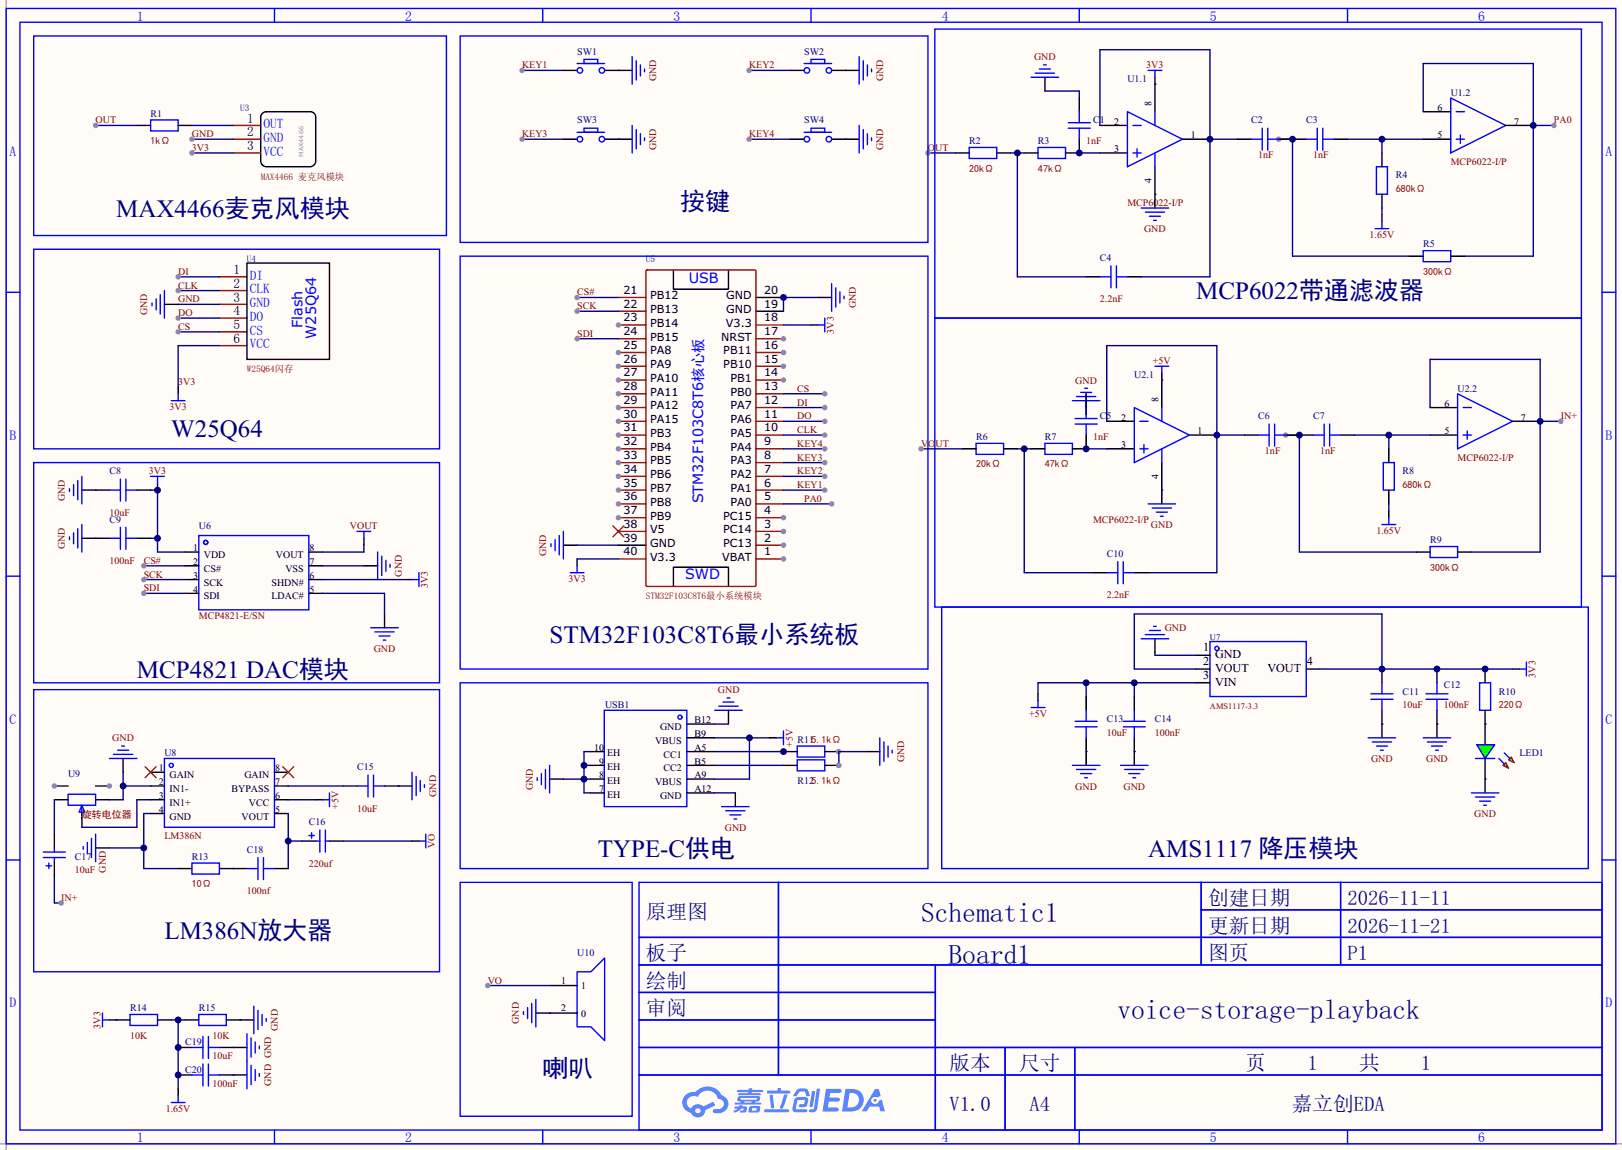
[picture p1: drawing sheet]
<svg xmlns="http://www.w3.org/2000/svg" width="299mm" height="212mm" viewBox="0 0 299 212" stroke-linecap="round" stroke-linejoin="round" font-family="sans-serif">
<path d="M0 0h299.5v212.3h-299.5z" fill="#fffcf7"/>
<path d="M1.1 0v212.3M0 211.1h299.5" fill="none" stroke="#999" stroke-width=".25"/>
<g fill="none" stroke="#00f" stroke-width=".25">
<path d="M1.1 1.6h297.2v209.5h-297.2zM3.7 4.1h292.1v204.5h-292.1zM50.7 1.6v2.5M100.2 1.6v2.5M149.7 1.6v2.5M199.3 1.6v2.5M248.8 1.6v2.5M1.1 54h2.6M295.8 54h2.5M1.1 106.3h2.6M295.8 106.3h2.5M1.1 158.7h2.6"/>
<path d="M295.8 158.7h2.5M118 162.9h177.8v45.7h-177.8zM118 173h177.8M118 178.1h177.8M143.7 162.9v35.5M172.7 178.1v30.5M221.8 162.9v15.2M221.8 167.9h74M247.5 162.9v15.2M118 183.2h54.7M118 193.3h177.8M118 188.3h54.7"/>
<path d="M118 198.4h177.8M185.6 193.3v15.3M198.4 193.3v15.3M50.7 208.6v2.5M100.2 208.6v2.5M149.7 208.6v2.5M199.3 208.6v2.5M248.8 208.6v2.5"/>
</g>
<g fill="#5487ff">
<path d="M152.5 201h1.6a1.34 1.34 0 0 1 1.2 .2 .37 .37 0 0 1-.3 .5h-1.7l-.2 .9h1.6a.37 .37 0 0 1 .4 .4 .37 .37 0 0 1-.4 .3h-1.7l-.2 1.1h.8a1.26 1.26 0 0 1 1.2 .2 .36 .36 0 0 1-.3 .5h-2.6z"/>
<path d="M161.5 201h.8l.3 1.3-.6 .3a.72 .72 0 0 0-1.1 .2 .72 .72 0 0 0 .3 1 .72 .72 0 0 0 1-.4l.1-.2 .5-.3 .6 2.2h-.8l-.3-.9h-1.8l-.5 .9h-.9z"/>
<path d="M149.9 201.4h.6l-.4 2.7a.31 .31 0 0 1-.3 .3 .31 .31 0 0 1-.3-.3z"/>
<path d="M150.8 200.9h.6l-.5 3.7a.97 .97 0 0 1-1.5 .5l.1-.3 .6-.1 .2-.1z"/>
<path d="M147.1 201.2l.5-.3 1.3 .1 .3 .4 .3 .8-.1 .1h-.5l-.3-.8h-.8h-.2l-.6 .8h-.5v-.2z"/>
<path d="M146.8 202.8l.4-.3h1.5a.69 .69 0 0 1 .5 .4 .69 .69 0 0 1-.1 .8 .74 .74 0 0 1-.8 .7h-.6a.27 .27 0 0 1-.2-.4 .27 .27 0 0 1 .3-.2h.6l.2-.8-1.4 .1-.3 1.6 1.9 .1a.28 .28 0 0 1 .2 .3 .28 .28 0 0 1-.3 .2h-1.9l-.4-.3-.1-.4z"/>
<path d="M141.1 204.7h4.3a.28 .28 0 0 1 .3 .3 .28 .28 0 0 1-.3 .3h-4.2l-.1-.1z"/>
<path d="M144.8 202h.6l-.8 2.5a.3 .3 0 0 1-.4 .1 .3 .3 0 0 1-.2-.2z"/>
<path d="M142.1 202.1h.6l.2 2.2-.2 .3-.4-.2z"/>
<path d="M141.7 201.3h1.8l.2-.5h.5l-.1 .5h1.5a.27 .27 0 0 1 .3 .3 .27 .27 0 0 1-.3 .2h-3.8l-.2-.1z"/>
<path d="M135.7 204.2h.8v-.2h.6l-.1 .2h.8a.7 .7 0 0 1-.5 1.2h-.6v-.4l.6-.1v-.2l-.4-.1-.5 .5-.8 .3-.2-.4 .8-.4h-.6z"/>
<path d="M136.1 201.2h2.1l.1-.3h.6l-.1 .3h1.9l.2 .2-.2 .2h-1.9l-.1 .2h1.6l.2 .2-.2 .1h-3.9l-.1-.3h1.8v-.2h-1.9l-.1-.2z"/>
<path d="M156.1 201l-.6 4.1h1.4a2.14 2.14 0 0 0 2.6-2.1 2.14 2.14 0 0 0-2.7-2zM156.8 201.7a1.37 1.37 0 0 1 1.8 1.2 1.37 1.37 0 0 1-1.5 1.5h-.7z"/>
<path d="M136.3 202.5a.47 .47 0 0 0-.2 .6 .47 .47 0 0 0 .6 .2l.1 .2h-1.1l-.1 .3 4.7 .1 .2-.2-.1-.2h-1l.1-.2a.6 .6 0 0 0 .7-.2 .6 .6 0 0 0 0-.8h-3.5zM136.8 202.7l2.8-.1 .1 .1-.1 .3h-2.8zM137.4 203.3h1.4l-.1 .2h-1.2z"/>
<path d="M138.4 204.3a.9 .9 0 0 0-.1 1 2.48 2.48 0 0 0 1.9-.1 .84 .84 0 0 0 0-1l-1.4-.1zM138.9 204.6l.7-.1 .1 .3-.2 .2h-.7z"/>
<path d="M126.6 202.1a1.91 1.91 0 0 0-.5 2 1.91 1.91 0 0 0 1.5 1.3 1.35 1.35 0 0 0 1.5 .8 1.35 1.35 0 0 0 1.1-1.3l1.9-.9-.4-.6-1.8 .8a1.41 1.41 0 0 0-2.3 .4 1.25 1.25 0 0 1-.6-1.8 1.25 1.25 0 0 1 1.8-.3 1.97 1.97 0 0 1 2-1.2 1.97 1.97 0 0 1 1.8 1.5 .96 .96 0 0 1 1 .9 .96 .96 0 0 1-.9 1h-.6a.39 .39 0 0 0-.5 .3 .39 .39 0 0 0 .4 .5 1.87 1.87 0 0 0 1.9-.6 1.87 1.87 0 0 0 .4-2l-.7-.6-.4-.2a2.86 2.86 0 0 0-4.8-.6h-.3a2.27 2.27 0 0 0-1.5 .6zM128.4 205a.5 .5 0 0 1 1 0 .5 .5 0 0 1-1 0z"/>
<circle cx="161.6" cy="203.1" r=".27"/>
</g>
<path d="M48.5 20.9l.6-.3h8.2a1.02 1.02 0 0 1 1 1v8.2a1.09 1.09 0 0 1-1 1h-8.2a1.09 1.09 0 0 1-1-1v-8.2z" fill="none" stroke="#000" stroke-width=".25"/>
<path d="M43.1 23.2h5M43.1 25.7h5M43.1 28.2h5" fill="none" stroke="#870000" stroke-width=".25"/>
<path d="M35.4 28.2h7.7" fill="none" stroke="#000080" stroke-width=".25"/>
<circle cx="35.4" cy="28.2" r=".51" fill="#999"/>
<path d="M35.4 25.7h7.7" fill="none" stroke="#000080" stroke-width=".25"/>
<circle cx="35.4" cy="25.7" r=".51" fill="#999"/>
<path d="M35.4 23.2h7.7" fill="none" stroke="#000080" stroke-width=".25"/>
<path d="M124.3 49.8v3.6h10.2v-3.6M139.6 54.9h5.1M139.6 57.4h5.1M114.2 100.6h5.1M124.3 108.2v-3.5h10.2v3.5" fill="none" stroke="#000" stroke-width=".25"/>
<path d="M139.6 60h5.1M113.2 97.1l2 2M114.2 98.1h5.1M115.2 97.1l-2 2M114.2 103.2h5.1" fill="none" stroke="#f00" stroke-width=".25"/>
<path d="M139.6 103.2h5.1" fill="none" stroke="#870000" stroke-width=".25"/>
<circle cx="144.7" cy="103.2" r=".51" fill="#999"/>
<path d="M139.6 95.5h5.1" fill="none" stroke="#870000" stroke-width=".25"/>
<circle cx="144.7" cy="95.5" r=".51" fill="#999"/>
<path d="M139.6 98.1h5.1" fill="none" stroke="#870000" stroke-width=".25"/>
<circle cx="144.7" cy="98.1" r=".51" fill="#999"/>
<path d="M139.6 100.6h5.1" fill="none" stroke="#870000" stroke-width=".25"/>
<circle cx="144.7" cy="100.6" r=".51" fill="#999"/>
<path d="M114.2 95.5h5.1" fill="none" stroke="#870000" stroke-width=".25"/>
<circle cx="114.2" cy="95.5" r=".51" fill="#999"/>
<path d="M114.2 93h5.1" fill="none" stroke="#870000" stroke-width=".25"/>
<circle cx="114.2" cy="93" r=".51" fill="#999"/>
<path d="M114.2 90.5h5.1" fill="none" stroke="#870000" stroke-width=".25"/>
<circle cx="114.2" cy="90.5" r=".51" fill="#999"/>
<path d="M114.2 87.9h5.1" fill="none" stroke="#870000" stroke-width=".25"/>
<circle cx="114.2" cy="87.9" r=".51" fill="#999"/>
<path d="M114.2 85.4h5.1" fill="none" stroke="#870000" stroke-width=".25"/>
<circle cx="114.2" cy="85.4" r=".51" fill="#999"/>
<path d="M114.2 82.8h5.1" fill="none" stroke="#870000" stroke-width=".25"/>
<circle cx="114.2" cy="82.8" r=".51" fill="#999"/>
<path d="M114.2 80.3h5.1" fill="none" stroke="#870000" stroke-width=".25"/>
<circle cx="114.2" cy="80.3" r=".51" fill="#999"/>
<path d="M114.2 60h5.1M114.2 62.5h5.1" fill="none" stroke="#870000" stroke-width=".25"/>
<circle cx="114.2" cy="60" r=".51" fill="#999"/>
<path d="M114.2 57.4h5.1M114.2 54.9h5.1M139.6 65.1h5.1" fill="none" stroke="#870000" stroke-width=".25"/>
<circle cx="144.7" cy="65.1" r=".51" fill="#999"/>
<path d="M139.6 67.6h5.1" fill="none" stroke="#870000" stroke-width=".25"/>
<circle cx="144.7" cy="67.6" r=".51" fill="#999"/>
<path d="M139.6 70.1h5.1" fill="none" stroke="#870000" stroke-width=".25"/>
<circle cx="144.7" cy="70.1" r=".51" fill="#999"/>
<path d="M114.2 67.6h5.1M139.6 72.7h5.1" fill="none" stroke="#870000" stroke-width=".25"/>
<circle cx="114.2" cy="67.6" r=".51" fill="#999"/>
<path d="M114.2 65.1h5.1" fill="none" stroke="#870000" stroke-width=".25"/>
<circle cx="114.2" cy="65.1" r=".51" fill="#999"/>
<path d="M114.2 77.8h5.1M139.6 75.2h5.1M139.6 77.8h5.1M139.6 80.3h5.1M139.6 82.8h5.1M139.6 85.4h5.1M139.6 87.9h5.1" fill="none" stroke="#870000" stroke-width=".25"/>
<circle cx="114.2" cy="77.8" r=".51" fill="#999"/>
<path d="M114.2 75.2h5.1" fill="none" stroke="#870000" stroke-width=".25"/>
<circle cx="114.2" cy="75.2" r=".51" fill="#999"/>
<path d="M114.2 72.7h5.1" fill="none" stroke="#870000" stroke-width=".25"/>
<circle cx="114.2" cy="72.7" r=".51" fill="#999"/>
<path d="M114.2 70.1h5.1" fill="none" stroke="#870000" stroke-width=".25"/>
<circle cx="114.2" cy="70.1" r=".51" fill="#999"/>
<path d="M139.6 62.5h5.1M139.6 90.5h5.1M139.6 93h5.1" fill="none" stroke="#870000" stroke-width=".25"/>
<circle cx="144.7" cy="62.5" r=".51" fill="#999"/>
<path d="M40.5 51.1h5.1M40.5 53.6h5.1M40.5 56.2h5.1M40.5 58.7h5.1M119.3 49.9l20-.1 .3 .3v57.9l-.3 .2h-19.8l-.2-.2zM40.5 61.3h5.1M40.5 63.8h5.1" fill="none" stroke="#870000" stroke-width=".25"/>
<path d="M45.6 48.6h15.2v17.7h-15.2z" fill="none" stroke="#000" stroke-width=".25"/>
<path d="M32.9 51.1h7.6" fill="none" stroke="#000080" stroke-width=".25"/>
<circle cx="32.9" cy="51.1" r=".51" fill="#999"/>
<path d="M32.9 53.6h7.6" fill="none" stroke="#000080" stroke-width=".25"/>
<circle cx="32.9" cy="53.6" r=".51" fill="#999"/>
<path d="M32.9 56.2h7.6M32.9 58.7h7.6" fill="none" stroke="#000080" stroke-width=".25"/>
<circle cx="32.9" cy="58.7" r=".51" fill="#999"/>
<path d="M32.9 61.3h7.6" fill="none" stroke="#000080" stroke-width=".25"/>
<circle cx="32.9" cy="61.3" r=".51" fill="#999"/>
<path d="M40.5 63.8h-7.6v7.6M200.5 126v2.6M209.4 126v2.6M213.2 120.4v.5h7.7M220.9 126h-29.3v2.1" fill="none" stroke="#000080" stroke-width=".25"/>
<g fill="none" stroke="#00f" stroke-width=".25">
<path d="M36.7 98.8h20.3v13.8h-20.3zM223.4 118.4h17.8v10.2h-17.8zM30.4 140h20.3v12.7h-20.3z"/>
<circle cx="38" cy="100.1" r=".38"/>
<circle cx="224.7" cy="119.7" r=".38"/>
<circle cx="31.6" cy="141.3" r=".38"/>
</g>
<g fill="none" stroke="#000" stroke-width=".25">
<path d="M34.2 101.9h2.5M34.2 104.4h2.5M34.2 107h2.5M34.2 109.5h2.5M57 101.9h2.6M57 104.4h2.6M57 107h2.6M57 109.5h2.6M220.9 120.9h2.5M220.9 123.5h2.5M220.9 126h2.5M241.2 123.5h2.5"/>
<path d="M27.8 142.5h2.6M27.8 145.1h2.6M27.8 147.6h2.6M27.8 150.2h2.6M50.7 142.5h2.5M50.7 145.1h2.5M50.7 147.6h2.5M50.7 150.2h2.5"/>
</g>
<path d="M26.8 141.5l2 2M28.8 141.5l-2 2M52.2 141.5l2 2M54.2 141.5l-2 2" fill="none" stroke="#f00" stroke-width=".25"/>
<g fill="#000080">
<circle cx="200.5" cy="126" r=".63"/>
<circle cx="209.4" cy="126" r=".63"/>
</g>
<path d="M220.9 123.5h-11.5v-10.2h45.7v10.2M243.7 123.5h35.6" fill="none" stroke="#000080" stroke-width=".25"/>
<path d="M274.2 133.6v3.9M274.2 140v3.8" fill="none" stroke="#000" stroke-width=".25"/>
<path d="M272.4 140h3.6" fill="none" stroke="#00f" stroke-width=".25"/>
<path d="M272.7 137.5h3.3l-1.8 2.5z" fill="#0f0" stroke="#00f" stroke-width=".25"/>
<g fill="#0f0" stroke="#a10000" stroke-width=".25">
<path d="M279 139.7l.5 1.1-1-.6z"/>
<path d="M277.5 141.3l.5-.5 .5 1z"/>
</g>
<g fill="none" stroke="#00f" stroke-width=".25">
<path d="M12.8 90.2v.5M12.8 99.1v.5M13.6 89.4v2.1M13.6 98.3v2.1M14.4 88.7v3.5M14.4 97.6v3.5M15.1 87.9v5.1M15.1 96.8v5.1M210.7 117.9h5.1M211.5 117.1h3.5M212.2 116.4h2M213 115.6h.5"/>
<path d="M111.6 131.1h15.2v17.8h-15.2zM132 131.1h5M132.7 130.3h3.6M133.5 129.6h2M134.2 128.8h.5M190.4 130.6h2.5M191.6 129.3v1.3M252.6 136.2h5.1M253.4 136.9h3.5M254.1 137.7h2.1M254.9 138.5h.5M262.8 136.2h5"/>
<path d="M263.5 136.9h3.6M264.3 137.7h2M265 138.5h.6M276.7 140l1 1M277.7 139l1.1 1M76.1 142.5v5.1M76.8 143.3v3.6M77.6 144.1v2M78.4 144.8v.5M133.2 148.9h5.1M134 149.6h3.5M134.7 150.4h2.1"/>
<path d="M135.5 151.2h.5M198 141.3h5.1M198.8 142h3.5M199.5 142.8h2M200.3 143.5h.5M206.9 141.3h5.1M207.6 142h3.6M208.4 142.8h2M209.2 143.5h.5M271.7 146.3h5M272.4 147.1h3.6M273.2 147.9h2"/>
<path d="M273.9 148.6h.5M45.6 190.8v10.2M46.4 191.6v3.5M46.4 196.6v3.6M47.1 192.3v2M47.1 197.4v2M47.9 193.1v.5M47.9 198.2v.5"/>
<circle cx="125.5" cy="132.4" r=".38"/>
</g>
<g fill="none" stroke="#000" stroke-width=".25">
<path d="M15.1 90.5h2.6M15.1 99.4h2.6M213.2 117.9v2.5M109 138.7h2.6M126.8 133.6h5.1M126.8 136.2h5.1M126.8 138.7h5.1M134.5 131.1v2.5M191.6 128.1v1.2M200.5 138.7v2.6M209.4 138.7v2.6M255.1 133.6v2.6"/>
<path d="M265.3 133.6v2.6M73.5 145.1h2.6M109 141.3h2.6M109 143.8h2.6M109 146.3h2.6M126.8 141.3h5.1M126.8 143.8h5.1M126.8 146.3h5.1M135.8 146.3v2.6M274.2 143.8v2.5M43.1 193.3h2.5M43.1 198.4h2.5"/>
</g>
<path d="M131.9 136.2h10.2M138.4 136.2v7.6h-6.5M274.2 143.8h.1" fill="none" stroke="#000080" stroke-width=".25"/>
<circle cx="138.4" cy="136.2" r=".63" fill="#000080"/>
<path d="M142.1 136.2h1.3" fill="none" stroke="#000" stroke-width=".25"/>
<path d="M143.4 136.2h1.3M144.7 134.9v2.6" fill="none" stroke="#00f" stroke-width=".25"/>
<path d="M131.9 138.7h12.8" fill="none" stroke="#000080" stroke-width=".25"/>
<circle cx="144.7" cy="138.7" r=".51" fill="#999"/>
<path d="M273.2 126h2v5.1h-2z" fill="none" stroke="#00f" stroke-width=".25"/>
<path d="M274.2 123.5v2.5" fill="none" stroke="#000" stroke-width=".25"/>
<circle cx="274.2" cy="123.5" r=".63" fill="#000080"/>
<path d="M152.3 138.7h2.5M274.2 131.1v2.5" fill="none" stroke="#000" stroke-width=".25"/>
<path d="M274.2 133.6h.1" fill="none" stroke="#000080" stroke-width=".25"/>
<path d="M147.2 137.7h5.1v2h-5.1z" fill="none" stroke="#00f" stroke-width=".25"/>
<circle cx="154.8" cy="138.7" r=".51" fill="#999"/>
<path d="M144.7 138.7h2.5" fill="none" stroke="#000" stroke-width=".25"/>
<circle cx="144.7" cy="138.7" r=".63" fill="#000080"/>
<path d="M147.2 140.2h5.1v2.1h-5.1z" fill="none" stroke="#00f" stroke-width=".25"/>
<path d="M152.3 141.3h2.5" fill="none" stroke="#000" stroke-width=".25"/>
<circle cx="154.8" cy="141.3" r=".51" fill="#999"/>
<path d="M144.7 141.3h2.5" fill="none" stroke="#000" stroke-width=".25"/>
<path d="M159.9 138.7h-5v2.6M131.9 141.3h12.8" fill="none" stroke="#000080" stroke-width=".25"/>
<circle cx="154.9" cy="141.3" r=".51" fill="#999"/>
<path d="M159.9 138.7h2.5" fill="none" stroke="#000" stroke-width=".25"/>
<path d="M162.4 136.2v5.1M163.2 136.9v3.6M164 137.7v2M164.7 138.5v.5" fill="none" stroke="#00f" stroke-width=".25"/>
<path d="M109 138.7h-1.2v7.6h1.2M104 143.8h5M107.8 141.3h1.2" fill="none" stroke="#000080" stroke-width=".25"/>
<g fill="#000080">
<circle cx="107.8" cy="141.3" r=".63"/>
<circle cx="107.8" cy="143.8" r=".63"/>
</g>
<path d="M149.7 60h1.3M151 54.9h2.5M279.3 123.5h1.2M101.5 143.8h2.5" fill="none" stroke="#000" stroke-width=".25"/>
<path d="M151 60h1.3M152.3 58.7v2.6M153.5 52.4v5M154.3 53.1v3.6M155.1 53.9v2M155.8 54.6v.6M280.5 123.5h1.3M281.8 122.2v2.6M99.2 143.5v.6M99.9 142.8v2M100.7 142v3.6M101.5 141.3v5" fill="none" stroke="#00f" stroke-width=".25"/>
<path d="M144.7 60h5M151 54.9h-6.3v2.5" fill="none" stroke="#000080" stroke-width=".25"/>
<circle cx="144.7" cy="54.9" r=".63" fill="#000080"/>
<path d="M104 100.6h2.6M106.6 103.2v1.2" fill="none" stroke="#000" stroke-width=".25"/>
<path d="M102.5 99.6v2M103.3 98.8v3.6M104 98.1v5.1M101.7 100.4v.5M105.3 105.7h2.5M106.6 104.4v1.3" fill="none" stroke="#00f" stroke-width=".25"/>
<path d="M144.7 93h8.8M106.6 103.2h7.6M106.6 100.6h7.6" fill="none" stroke="#000080" stroke-width=".25"/>
<circle cx="153.5" cy="93" r=".51" fill="#999"/>
<path d="M32.9 71.4v1.3" fill="none" stroke="#000" stroke-width=".25"/>
<path d="M31.6 74h2.6M32.9 72.7v1.3" fill="none" stroke="#00f" stroke-width=".25"/>
<path d="M144.7 80.3h7.6" fill="none" stroke="#000080" stroke-width=".25"/>
<circle cx="152.3" cy="80.3" r=".51" fill="#999"/>
<path d="M144.7 77.8h7.6" fill="none" stroke="#000080" stroke-width=".25"/>
<circle cx="152.3" cy="77.8" r=".51" fill="#999"/>
<path d="M104 13h2.6M111.6 13h2.6M145.9 13h2.6M153.5 13h2.6M104 25.7h2.6M111.6 25.7h2.6M145.9 25.7h2.6M153.5 25.7h2.6" fill="none" stroke="#000" stroke-width=".25"/>
<g fill="none" stroke="#00f" stroke-width=".25">
<path d="M106.6 11.7h5M107.8 11h2.6v.7h-2.6zM148.5 11.7h5M149.7 11h2.6v.7h-2.6zM106.6 24.4h5M107.8 23.7h2.6v.7h-2.6zM148.5 24.4h5M149.7 23.7h2.6v.7h-2.6z"/>
<circle cx="107.1" cy="13" r=".51"/>
<circle cx="111.1" cy="13" r=".51"/>
<circle cx="149" cy="13" r=".51"/>
<circle cx="153" cy="13" r=".51"/>
<circle cx="107.1" cy="25.7" r=".51"/>
<circle cx="111.1" cy="25.7" r=".51"/>
<circle cx="149" cy="25.7" r=".51"/>
<circle cx="153" cy="25.7" r=".51"/>
</g>
<path d="M144.7 75.2h7.6" fill="none" stroke="#000080" stroke-width=".25"/>
<circle cx="152.3" cy="75.2" r=".51" fill="#999"/>
<path d="M144.7 72.7h7.6" fill="none" stroke="#000080" stroke-width=".25"/>
<circle cx="152.3" cy="72.7" r=".51" fill="#999"/>
<path d="M30.4 56.2h2.5" fill="none" stroke="#000" stroke-width=".25"/>
<path d="M28.1 55.9v.5M28.8 55.2v2M29.6 54.4v3.6M30.4 53.6v5.1" fill="none" stroke="#00f" stroke-width=".25"/>
<path d="M106.6 54.9h7.6" fill="none" stroke="#000080" stroke-width=".25"/>
<circle cx="106.6" cy="54.9" r=".51" fill="#999"/>
<path d="M106.6 57.4h7.6" fill="none" stroke="#000080" stroke-width=".25"/>
<circle cx="106.6" cy="57.4" r=".51" fill="#999"/>
<path d="M29.1 89.2v1.3M74.8 107h1.3" fill="none" stroke="#000" stroke-width=".25"/>
<path d="M27.8 87.9h2.6M29.1 87.9v1.3M76.1 107h1.2M77.3 105.7v2.5" fill="none" stroke="#00f" stroke-width=".25"/>
<path d="M27.8 90.5h1.3v11.4h5.1M27.8 99.4h1.3" fill="none" stroke="#000080" stroke-width=".25"/>
<g fill="#000080">
<circle cx="29.1" cy="99.4" r=".63"/>
<circle cx="29.1" cy="90.5" r=".63"/>
</g>
<path d="M26.5 107h7.7" fill="none" stroke="#000080" stroke-width=".25"/>
<circle cx="26.5" cy="107" r=".51" fill="#999"/>
<path d="M26.5 104.4h7.7" fill="none" stroke="#000080" stroke-width=".25"/>
<circle cx="26.5" cy="104.4" r=".51" fill="#999"/>
<path d="M26.5 109.5h7.7" fill="none" stroke="#000080" stroke-width=".25"/>
<circle cx="26.5" cy="109.5" r=".51" fill="#999"/>
<path d="M106.6 62.5h7.6M59.6 104.4h7.6M59.6 109.5h11.4v3.8M59.6 107h15.2M67.2 100.6v1.3h-7.6" fill="none" stroke="#000080" stroke-width=".25"/>
<path d="M67.2 104.4h2.5M71 113.3v2.6" fill="none" stroke="#000" stroke-width=".25"/>
<path d="M68.5 115.9h5M69.2 116.6h3.6M69.7 101.9v5.1M70 117.4h2M70.5 102.7v3.5M70.7 118.1h.5M71.2 103.4v2M72 104.2v.5" fill="none" stroke="#00f" stroke-width=".25"/>
<circle cx="106.6" cy="62.5" r=".51" fill="#999"/>
<path d="M144.7 90.5h7.6" fill="none" stroke="#000080" stroke-width=".25"/>
<circle cx="152.3" cy="90.5" r=".51" fill="#999"/>
<path d="M144.7 87.9h7.6" fill="none" stroke="#000080" stroke-width=".25"/>
<circle cx="152.3" cy="87.9" r=".51" fill="#999"/>
<path d="M144.7 85.4h7.6" fill="none" stroke="#000080" stroke-width=".25"/>
<circle cx="152.3" cy="85.4" r=".51" fill="#999"/>
<path d="M144.7 82.8h7.6" fill="none" stroke="#000080" stroke-width=".25"/>
<circle cx="152.3" cy="82.8" r=".51" fill="#999"/>
<path d="M96.4 13h7.6" fill="none" stroke="#000080" stroke-width=".25"/>
<circle cx="96.4" cy="13" r=".51" fill="#999"/>
<path d="M138.3 13h7.6" fill="none" stroke="#000080" stroke-width=".25"/>
<circle cx="138.3" cy="13" r=".51" fill="#999"/>
<path d="M96.4 25.7h7.6" fill="none" stroke="#000080" stroke-width=".25"/>
<circle cx="96.4" cy="25.7" r=".51" fill="#999"/>
<path d="M138.3 25.7h7.6" fill="none" stroke="#000080" stroke-width=".25"/>
<circle cx="138.3" cy="25.7" r=".51" fill="#999"/>
<g fill="none" stroke="#000" stroke-width=".25">
<path d="M114.2 13h2.5M156.1 13h2.5M213.2 15.5v5.1M114.2 25.7h2.5M156.1 25.7h2.5M176.4 28.2h2.5M184 28.2h2.6M203.1 23.2h5.1M203.1 28.2h5.1M213.2 30.8v5.1M218.3 25.7h5.1M262.8 25.7h5"/>
<path d="M262.8 20.6h5M278 23.2h5.1M204.3 77.8h5.1M214.5 70.1v5.1M264 75.2h5.1M279.3 77.8h5.1M177.7 82.8h2.5M185.3 82.8h2.5M204.3 82.8h5.1M214.5 85.4v5.1M219.6 80.3h5.1M264 80.3h5.1"/>
</g>
<g fill="none" stroke="#00f" stroke-width=".25">
<path d="M116.7 10.5v5M117.5 11.2v3.6M118.2 12v2M119 12.7v.5M158.6 10.5v5M159.4 11.2v3.6M160.1 12v2M160.9 12.7v.5M267.8 18.1l10.2 5.1-10.2 5zM116.7 23.2v5M117.5 23.9v3.6M118.2 24.7v2"/>
<path d="M119 25.4v.5M158.6 23.2v5M159.4 23.9v3.6M160.1 24.7v2M160.9 25.4v.5M178.9 27.2h5.1v2h-5.1zM208.2 20.6l10.1 5.1-10.1 5.1zM209.2 28.2h1.5M209.2 23.2h1.5M209.9 27.5v1.5M213.2 20.6v2.6M213.2 28.2v2.6"/>
<path d="M268.9 20.6h1.5M268.9 25.7h1.5M269.6 24.9v1.6M209.4 75.2l10.2 5.1-10.2 5.1zM210.4 77.8h1.6M214.5 75.2v2.6M269.1 72.7l10.2 5.1-10.2 5zM270.1 75.2h1.6M270.9 79.5v1.6M180.2 81.8h5.1v2.1h-5.1zM210.4 82.8h1.6M211.2 82.1v1.5"/>
<path d="M214.5 82.8v2.6M270.1 80.3h1.6"/>
</g>
<path d="M114.2 13h.1M156.1 13h.1M114.2 25.7h.1M156.1 25.7h.1M187.8 82.8h2.6M189.1 82.8v22.9h12.7M200.5 82.8h3.8" fill="none" stroke="#000080" stroke-width=".25"/>
<circle cx="189.1" cy="82.8" r=".63" fill="#000080"/>
<path d="M204.3 77.8v-14h20.4v41.9h-12.7M224.7 80.3h5" fill="none" stroke="#000080" stroke-width=".25"/>
<circle cx="224.7" cy="80.3" r=".63" fill="#000080"/>
<path d="M186.6 28.2h2.5M187.8 28.2v22.9h12.7" fill="none" stroke="#000080" stroke-width=".25"/>
<circle cx="187.8" cy="28.2" r=".63" fill="#000080"/>
<path d="M203.1 23.2v-14h20.3v41.9h-12.7M223.4 25.7h5.1" fill="none" stroke="#000080" stroke-width=".25"/>
<circle cx="223.4" cy="25.7" r=".63" fill="#000080"/>
<path d="M213.2 15.5h.1M199.3 28.2h3.8M214.5 70.1h.1M22.7 142.5v5.1h-2.5M22.7 145.1h5.1" fill="none" stroke="#000080" stroke-width=".25"/>
<path d="M192.9 14.3v2.5M213.2 14.3v1.2M200.5 74v2.5M214.5 68.9v1.2" fill="none" stroke="#000" stroke-width=".25"/>
<path d="M190.4 14.3h5.1M191.1 13.5h3.6M191.9 12.7h2M192.7 12h.5M212 13h2.5M213.2 13v1.3M198 74h5.1M198.8 73.2h3.5M199.5 72.4h2M200.3 71.7h.5M213.2 67.6h2.6M214.5 67.6v1.3" fill="none" stroke="#00f" stroke-width=".25"/>
<circle cx="22.7" cy="145.1" r=".63" fill="#000080"/>
<path d="M17.7 156.5h2.5" fill="none" stroke="#000" stroke-width=".25"/>
<path d="M15.4 156.2v.6M16.1 155.5v2M16.9 154.7v3.6M17.7 154v5" fill="none" stroke="#00f" stroke-width=".25"/>
<path d="M20.2 156.5h6.3M27.8 150.2h-1.3v10.1h6.4" fill="none" stroke="#000080" stroke-width=".25"/>
<circle cx="26.5" cy="156.5" r=".63" fill="#000080"/>
<path d="M58.3 147.6h1.3" fill="none" stroke="#000" stroke-width=".25"/>
<path d="M59.6 147.6h1.2M60.8 146.3v2.6" fill="none" stroke="#00f" stroke-width=".25"/>
<path d="M53.2 147.6h5.1M53.2 145.1h10.2M53.2 155.2h2.6M53.2 150.2v10.1" fill="none" stroke="#000080" stroke-width=".25"/>
<circle cx="53.2" cy="155.2" r=".63" fill="#000080"/>
<path d="M35.4 159.3h5.1v2h-5.1zM106.6 179.4h2.5l2.5-2.6v15.3l-2.5-2.6h-2.5zM96.6 186.7v.5M97.4 186v2M98.2 185.2v3.6M98.9 184.4v5.1" fill="none" stroke="#00f" stroke-width=".25"/>
<path d="M32.9 160.3h2.5M40.5 160.3h2.6M98.9 187h7.7M101.5 181.9h5.1" fill="none" stroke="#000" stroke-width=".25"/>
<path d="M171.3 28.2h5.1M63.4 155.2h12.7M101.5 187h.1" fill="none" stroke="#000080" stroke-width=".25"/>
<circle cx="171.3" cy="28.2" r=".51" fill="#999"/>
<path d="M22.7 140v2.5" fill="none" stroke="#000" stroke-width=".25"/>
<path d="M20.2 140h5.1M21 139.2h3.5M21.7 138.5h2M22.5 137.7h.5" fill="none" stroke="#00f" stroke-width=".25"/>
<path d="M248.8 25.7h14M255.1 25.7v2.5M131.9 133.6h2.6M131.9 146.3h3.9" fill="none" stroke="#000080" stroke-width=".25"/>
<circle cx="255.1" cy="25.7" r=".63" fill="#000080"/>
<path d="M250.1 80.3h13.9M256.4 80.3v2.5" fill="none" stroke="#000080" stroke-width=".25"/>
<circle cx="256.4" cy="80.3" r=".63" fill="#000080"/>
<path d="M237.4 80.3h2.5v21.6h21.6" fill="none" stroke="#000080" stroke-width=".25"/>
<circle cx="237.4" cy="80.3" r=".51" fill="#999"/>
<path d="M236.1 25.7h2.5v21.6h21.6" fill="none" stroke="#000080" stroke-width=".25"/>
<circle cx="236.1" cy="25.7" r=".51" fill="#999"/>
<path d="M262.8 20.6v-8.9h20.3v35.6h-12.7M283.1 23.2h3.8" fill="none" stroke="#000080" stroke-width=".25"/>
<circle cx="283.1" cy="23.2" r=".63" fill="#000080"/>
<circle cx="286.9" cy="23.2" r=".51" fill="#999"/>
<path d="M264 75.2v-8.9h20.4v35.6h-12.7M284.4 77.8h3.8" fill="none" stroke="#000080" stroke-width=".25"/>
<circle cx="284.4" cy="77.8" r=".63" fill="#000080"/>
<circle cx="288.2" cy="77.8" r=".51" fill="#999"/>
<path d="M27.8 22.1h5.1v2.1h-5.1z" fill="none" stroke="#00f" stroke-width=".25"/>
<path d="M25.3 23.2h2.5M32.9 23.2h2.5" fill="none" stroke="#000" stroke-width=".25"/>
<path d="M17.7 23.2h7.6" fill="none" stroke="#000080" stroke-width=".25"/>
<circle cx="17.7" cy="23.2" r=".51" fill="#999"/>
<path d="M90 181.9h11.5" fill="none" stroke="#000080" stroke-width=".25"/>
<circle cx="90" cy="181.9" r=".51" fill="#999"/>
<path d="M6.2 6.6h76.2v36.9h-76.2zM85 6.6h86.3v38.1h-86.3zM172.6 5.4h119.4v53.3h-119.4zM6.2 46h75v36.8h-75zM85 47.3h86.3v76.2h-86.3zM172.6 58.7h119.4v53.4h-119.4zM6.2 85.4h75v40.6h-75zM173.9 112.1h119.3v48.2h-119.3zM6.2 127.3h75v52.1h-75zM85 126h86.3v34.3h-86.3zM85 162.9h31.7v43.1h-31.7z" fill="none" stroke="#00f" stroke-width=".25"/>
<path d="M17.7 145.1h2.5" fill="none" stroke="#000" stroke-width=".25"/>
<circle cx="20.2" cy="145.1" r=".51" fill="#999"/>
<path d="M10 145.1h2.6" fill="none" stroke="#000" stroke-width=".25"/>
<circle cx="10" cy="145.1" r=".51" fill="#999"/>
<path d="M12.6 146.6h5.1v2h-5.1zM15.1 148.6l.5 1.3h-1zM15.1 149.1v1.3" fill="none" stroke="#00f" stroke-width=".25"/>
<path d="M10 147.6h2.6M15.1 150.2v2.5M17.7 147.6h2.5" fill="none" stroke="#000" stroke-width=".25"/>
<path d="M10 161.6v5.1h1.3" fill="none" stroke="#000080" stroke-width=".25"/>
<circle cx="11.3" cy="166.7" r=".51" fill="#999"/>
<path d="M192.9 16.8h6.4v1.3M200.5 72.7v3.8M10 147.6v6.4M27.8 147.6h-2.5v5.1h-10.2" fill="none" stroke="#000080" stroke-width=".25"/>
<path d="M199.3 18.1v2.5M199.3 25.7v2.5M200.5 72.7v2.5M200.5 80.3v2.5M265.3 123.5v2.5M32.9 198.4h2.5M40.5 198.4h2.6" fill="none" stroke="#000" stroke-width=".25"/>
<path d="M197.2 22.6h4.1M197.2 23.7h4.1M199.3 20.6v2M199.3 23.7v2M198.5 77.3h4.1M198.5 78.3h4.1M200.5 75.2v2.1M200.5 78.3v2M35.4 198.4h2.1M37.5 196.4v4M38.5 196.4v4M38.5 198.4h2" fill="none" stroke="#00f" stroke-width=".25"/>
<circle cx="265.3" cy="123.5" r=".63" fill="#000080"/>
<path d="M17.7 99.4h2.5M25.3 99.4h2.5M67.2 99.4v1.2M209.4 128.6v2.5M209.4 136.2v2.5M255.1 123.5v2.5M255.1 131.1v2.5M265.3 131.1v2.5M32.9 193.3h2.5M40.5 193.3h2.6" fill="none" stroke="#000" stroke-width=".25"/>
<g fill="none" stroke="#00f" stroke-width=".25">
<path d="M20.2 99.4h2M22.2 97.3v4.1M23.2 99.4h2.1M23.2 97.3v4.1M65.9 98.1h2.6M67.2 98.1v1.3M207.4 134.2h4.1M207.4 133.1h4.1M209.4 131.1v2M209.4 134.2v2M263.3 128.1h4M263.3 129.1h4"/>
<path d="M265.3 126v2.1M265.3 129.1v2M35.4 193.3h2.1M37.5 191.3v4.1M38.5 191.3v4.1M38.5 193.3h2"/>
</g>
<path d="M17.7 99.4h.1M209.4 138.7h.1M265.3 133.6h.1M43.1 198.4h.1" fill="none" stroke="#000080" stroke-width=".25"/>
<circle cx="255.1" cy="123.5" r=".63" fill="#000080"/>
<g fill="none" stroke="#00f" stroke-width=".25">
<path d="M20.2 90.5h2M22.2 88.4v4.1M23.2 90.5h2.1M23.2 88.4v4.1M192.9 81.8h5.1v2.1h-5.1zM198.5 134.2h4.1M198.5 133.1h4.1M200.5 131.1v2M200.5 134.2v2M253.1 129.1h4.1M253.1 128.1h4.1M255.1 126v2.1"/>
<path d="M255.1 129.1v2M47.6 158.3v4M48.6 158.3v4M65.9 145.1h2M67.9 143v4.1M69 143v4.1M69 145.1h2M77.3 155.2h1.3M78.6 154v2.5M45.6 160.3h2M48.6 160.3h2.1"/>
</g>
<path d="M17.7 90.5h2.5M25.3 90.5h2.5M198 82.8h2.5M200.5 128.6v2.5M200.5 136.2v2.5M63.4 145.1h2.5M71 145.1h2.5M76.1 155.2h1.2M43.1 160.3h2.5M50.7 160.3h2.5" fill="none" stroke="#000" stroke-width=".25"/>
<path d="M17.7 90.5h.1M200.5 138.7h.1M255.1 133.6h.1M73.5 145.1h.1M43.1 160.3h.1M43.1 193.3h.1" fill="none" stroke="#000080" stroke-width=".25"/>
<circle cx="200.5" cy="82.8" r=".63" fill="#000080"/>
<path d="M196.7 28.2h2.6M190.4 82.8h2.5" fill="none" stroke="#000" stroke-width=".25"/>
<path d="M191.6 27.2h5.1v2h-5.1z" fill="none" stroke="#00f" stroke-width=".25"/>
<circle cx="199.3" cy="28.2" r=".63" fill="#000080"/>
<path d="M189.1 28.2h2.5M200.5 51.1h2.6M208.2 51.1h2.5M229.7 80.3h2.6M237.4 80.3h5M247.5 80.3h2.6M201.8 105.7h2.5M209.4 105.7h2.6" fill="none" stroke="#000" stroke-width=".25"/>
<path d="M203.1 51.1h2M205.1 49.1v4M206.1 51.1h2.1M206.1 49.1v4M244.5 78.3v4M245.5 78.3v4M242.4 80.3h2.1M245.5 80.3h2M204.3 105.7h2.1M206.4 103.7v4M207.4 105.7h2M207.4 103.7v4" fill="none" stroke="#00f" stroke-width=".25"/>
<circle cx="239.9" cy="80.3" r=".63" fill="#000080"/>
<path d="M241.2 25.7h2M243.2 23.7v4M244.2 25.7h2.1M244.2 23.7v4M234.3 78.3v4M235.3 78.3v4M232.3 80.3h2M235.3 80.3h2.1" fill="none" stroke="#00f" stroke-width=".25"/>
<path d="M228.5 25.7h2.5M236.1 25.7h5.1M246.3 25.7h2.5" fill="none" stroke="#000" stroke-width=".25"/>
<circle cx="238.6" cy="25.7" r=".63" fill="#000080"/>
<g fill="none" stroke="#00f" stroke-width=".25">
<path d="M231 25.7h2M233 23.7v4M234.1 25.7h2M234.1 23.7v4M254.1 30.8h2.1v5.1h-2.1zM262.8 46.3h5v2h-5zM255.4 85.4h2v5.1h-2zM264 100.9h5.1v2h-5.1zM57 154.2h1M57.5 153.7v1M58.3 155.2h.8M59.1 153.2v4.1"/>
<path d="M60.1 153.2v4.1M60.1 155.2h.7M18.9 187v2.5M18.9 188.3h1.3M24 187.2h5.1v2.1h-5.1zM36.7 187.2h5.1v2.1h-5.1zM46.9 185.7v5.1M47.6 186.5v3.5M48.4 187.2v2.1M49.1 188v.5"/>
</g>
<g fill="none" stroke="#000" stroke-width=".25">
<path d="M255.1 28.2v2.6M255.1 35.9v2.5M260.2 47.3h2.6M267.8 47.3h2.6M256.4 82.8v2.6M256.4 90.5v2.5M261.5 101.9h2.5M269.1 101.9h2.6M55.8 155.2h2.5M60.8 155.2h2.6M20.2 188.3h3.8M29.1 188.3h2.5"/>
<path d="M34.2 188.3h2.5M41.8 188.3h5.1"/>
</g>
<path d="M21.5 188.3h.1M31.6 188.3h2.6M32.9 188.3v12.7M44.3 188.3h.1" fill="none" stroke="#000080" stroke-width=".25"/>
<g fill="#000080">
<circle cx="32.9" cy="188.3" r=".63"/>
<circle cx="32.9" cy="193.3" r=".63"/>
<circle cx="32.9" cy="198.4" r=".63"/>
</g>
<path d="M213.2 35.9v2.5M255.1 39.7v1.2M214.5 90.5v2.5M256.4 94.3v1.2M32.9 201v1.2" fill="none" stroke="#000" stroke-width=".25"/>
<g fill="none" stroke="#00f" stroke-width=".25">
<path d="M210.7 38.4h5.1M211.5 39.2h3.5M212.2 39.9h2M213 40.7h.5M253.9 42.2h2.5M255.1 40.9v1.3M212 93h5M212.7 93.8h3.6M213.5 94.5h2M214.2 95.3h.6M255.1 96.8h2.6M256.4 95.5v1.3"/>
<path d="M31.6 203.5h2.6M32.9 202.2v1.3"/>
</g>
<path d="M213.2 35.9h.1M255.1 38.4v1.3M170.1 82.8h7.6M214.5 90.5h.1M256.4 93v1.3" fill="none" stroke="#000080" stroke-width=".25"/>
<circle cx="170.1" cy="82.8" r=".51" fill="#999"/>
<path d="M10 154v2.5M10 159v2.6" fill="none" stroke="#000" stroke-width=".25"/>
<path d="M8 158.3h4.1M8 157.3h4.1M8.5 159.8h1M9 159.3v1M10 156.5v.8M10 158.3v.7" fill="none" stroke="#00f" stroke-width=".25"/>
<g font-size="5.1" fill="#000080">
<text x="170" y="170.2">Schematic1</text>
<text x="175.1" y="177.8">Board1</text>
<text x="206.3" y="188">voice-storage-playback</text>
</g>
<g font-size="4.6" fill="#000080">
<text x="21.5" y="40">MAX4466麦克风模块</text>
<text x="125.6" y="38.7">按键</text>
<text x="220.9" y="55.2">MCP6022带通滤波器</text>
<text x="31.6" y="80.6">W25Q64</text>
<text x="101.5" y="118.7">STM32F103C8T6最小系统板</text>
<text x="25.3" y="125.1">MCP4821 DAC模块</text>
<text x="110.4" y="158.1">TYPE-C供电</text>
<text x="212" y="158.1">AMS1117 降压模块</text>
<text x="30.4" y="173.4">LM386N放大器</text>
<text x="100.2" y="198.8">喇叭</text>
</g>
<g font-size="3.8" fill="#000080">
<text x="223" y="167">创建日期</text>
<text x="248.8" y="167">2026-11-11</text>
<text x="119.3" y="169.6">原理图</text>
<text x="223" y="172.1">更新日期</text>
<text x="248.8" y="172.1">2026-11-21</text>
<text x="119.3" y="177.2">板子</text>
<text x="223" y="177.2">图页</text>
<text x="248.8" y="177.2">P1</text>
<text x="119.3" y="182.3">绘制</text>
<text x="119.3" y="187.4">审阅</text>
<text x="175.3" y="197.5">版本</text>
<text x="188.2" y="197.5">尺寸</text>
<text x="230" y="197.5">页</text>
<text x="241.4" y="197.5">1</text>
<text x="250.9" y="197.5">共</text>
<text x="262.4" y="197.5">1</text>
<text x="175.3" y="205.1">V1.0</text>
<text x="190.1" y="205.1">A4</text>
<text x="238.5" y="205.1">嘉立创EDA</text>
</g>
<g font-size="2.6" fill="#00f">
<text x="127.2" y="52.3">USB</text>
<text x="55.9" y="60.5" transform="rotate(-90 55.9 60.5)">Flash</text>
<text x="58.4" y="62.5" transform="rotate(-90 58.4 62.5)">W25Q64</text>
<text x="129.8" y="92.9" transform="rotate(-90 129.8 92.9)">STM32F103C8T6核心板</text>
<text x="126.5" y="106.9">SWD</text>
</g>
<g font-size="2.5" fill="#00f">
<text x="25.3" y="3.8">1</text>
<text x="74.8" y="3.8">2</text>
<text x="124.3" y="3.8">3</text>
<text x="173.9" y="3.8">4</text>
<text x="223.4" y="3.8">5</text>
<text x="272.9" y="3.8">6</text>
<text x="48.6" y="23.7">OUT</text>
<text x="1.8" y="28.8">A</text>
<text x="48.6" y="26.2">GND</text>
<text x="48.6" y="28.7">VCC</text>
<text x="296.4" y="28.8">A</text>
<text x="46.1" y="51.6">DI</text>
<text x="46.1" y="54.1">CLK</text>
<text x="46.1" y="56.7">GND</text>
<text x="46.1" y="59.2">DO</text>
<text x="46.1" y="61.8">CS</text>
<text x="46.1" y="64.3">VCC</text>
<text x="1.8" y="81.2">B</text>
<text x="296.4" y="81.2">B</text>
<text x="1.8" y="133.5">C</text>
<text x="296.4" y="133.5">C</text>
<text x="1.8" y="185.9">D</text>
<text x="296.4" y="185.9">D</text>
<text x="25.3" y="210.9">1</text>
<text x="74.8" y="210.9">2</text>
<text x="124.3" y="210.9">3</text>
<text x="173.9" y="210.9">4</text>
<text x="223.4" y="210.9">5</text>
<text x="272.9" y="210.9">6</text>
</g>
<g font-size="2.5">
<text x="45.6" y="22.7">1</text>
<text x="45.6" y="25.2">2</text>
<text x="45.6" y="27.7">3</text>
<text x="43.1" y="50.6">1</text>
<text x="43.1" y="53.1">2</text>
<text x="43.1" y="55.7">3</text>
<text x="43.1" y="58.2">4</text>
<text x="43.1" y="60.8">5</text>
<text x="43.1" y="63.3">6</text>
</g>
<g font-size="2.2">
<text x="222.1" y="120.2">1</text>
<text x="222.1" y="122.8">2</text>
<text x="222.1" y="125.3">3</text>
<text x="224.3" y="121.5">GND</text>
<text x="224.3" y="124.1">VOUT</text>
<text x="234" y="124.1">VOUT</text>
<text x="241.3" y="122.8">4</text>
<text x="224.3" y="126.6">VIN</text>
</g>
<g font-size="2.1" fill="#00000e">
<text x="115.1" y="59.3">23</text>
<text x="115.1" y="56.8">22</text>
<text x="115.1" y="54.2">21</text>
<text x="141.1" y="54.2">20</text>
<text x="141.1" y="56.8">19</text>
<text x="141.1" y="59.3">18</text>
<text x="115.1" y="61.9">24</text>
<text x="115.1" y="64.4">25</text>
<text x="141.1" y="64.4">16</text>
<text x="141.1" y="61.9">17</text>
<text x="115.1" y="66.9">26</text>
<text x="115.1" y="69.5">27</text>
<text x="141.1" y="66.9">15</text>
<text x="141.1" y="69.5">14</text>
<text x="115.1" y="77.1">30</text>
<text x="115.1" y="74.6">29</text>
<text x="115.1" y="72">28</text>
<text x="141.1" y="72">13</text>
<text x="141.1" y="74.6">12</text>
<text x="141.1" y="77.1">11</text>
<text x="115.1" y="82.2">32</text>
<text x="115.1" y="79.6">31</text>
<text x="141.1" y="79.6">10</text>
<text x="141.1" y="82.2">9</text>
<text x="115.1" y="89.8">35</text>
<text x="115.1" y="87.3">34</text>
<text x="115.1" y="84.7">33</text>
<text x="141.1" y="84.7">8</text>
<text x="141.1" y="87.3">7</text>
<text x="141.1" y="89.8">6</text>
<text x="115.1" y="94.9">37</text>
<text x="115.1" y="92.3">36</text>
<text x="141.1" y="94.9">4</text>
<text x="141.1" y="92.3">5</text>
<text x="115.1" y="97.4">38</text>
<text x="115.1" y="100">39</text>
<text x="141.1" y="97.4">3</text>
<text x="141.1" y="100">2</text>
<text x="115.1" y="102.5">40</text>
<text x="141.1" y="102.5">1</text>
</g>
<g font-size="2.1">
<text x="120" y="57.8">PB13</text>
<text x="120" y="55.3">PB12</text>
<text x="134.1" y="55.3">GND</text>
<text x="134.1" y="57.8">GND</text>
<text x="120" y="62.9">PB15</text>
<text x="120" y="60.3">PB14</text>
<text x="120" y="65.4">PA8</text>
<text x="133.2" y="62.9">NRST</text>
<text x="133.5" y="65.4">PB11</text>
<text x="134" y="60.3">V3.3</text>
<text x="120" y="68">PA9</text>
<text x="120" y="70.5">PA10</text>
<text x="133.5" y="68">PB10</text>
<text x="134.8" y="70.5">PB1</text>
<text x="120" y="75.6">PA12</text>
<text x="120" y="73">PA11</text>
<text x="134.8" y="73">PB0</text>
<text x="134.9" y="75.6">PA7</text>
<text x="120" y="83.2">PB4</text>
<text x="120" y="80.7">PB3</text>
<text x="120" y="78.1">PA15</text>
<text x="134.9" y="78.1">PA6</text>
<text x="134.9" y="80.7">PA5</text>
<text x="134.9" y="83.2">PA4</text>
<text x="120" y="88.3">PB6</text>
<text x="120" y="85.7">PB5</text>
<text x="134.9" y="85.7">PA3</text>
<text x="134.9" y="88.3">PA2</text>
<text x="120" y="95.9">PB9</text>
<text x="120" y="93.4">PB8</text>
<text x="120" y="90.8">PB7</text>
<text x="133.5" y="95.9">PC15</text>
<text x="134.9" y="90.8">PA1</text>
<text x="134.9" y="93.4">PA0</text>
<text x="120" y="98.4">V5</text>
<text x="120" y="101">GND</text>
<text x="133.5" y="98.4">PC14</text>
<text x="133.5" y="101">PC13</text>
<text x="120" y="103.5">V3.3</text>
<text x="133.3" y="103.5">VBAT</text>
</g>
<g font-size="1.8" fill="#000080">
<text x="106.6" y="10.1">SW1</text>
<text x="148.5" y="10.1">SW2</text>
<text x="208.2" y="15.2">U1.1</text>
<text x="267.8" y="17.7">U1.2</text>
<text x="27.8" y="21.5">R1</text>
<text x="106.6" y="22.8">SW3</text>
<text x="148.5" y="22.8">SW4</text>
<text x="201.8" y="22.8">C1</text>
<text x="231" y="22.8">C2</text>
<text x="241.2" y="22.8">C3</text>
<text x="178.9" y="26.6">R2</text>
<text x="191.6" y="26.6">R3</text>
<text x="257.7" y="32.9">R4</text>
<text x="262.8" y="45.6">R5</text>
<text x="203.1" y="48.2">C4</text>
<text x="209.4" y="69.8">U2.1</text>
<text x="203.1" y="77.4">C5</text>
<text x="232.3" y="77.4">C6</text>
<text x="242.4" y="77.4">C7</text>
<text x="269.1" y="72.3">U2.2</text>
<text x="180.2" y="81.2">R6</text>
<text x="192.9" y="81.2">R7</text>
<text x="20.2" y="87.6">C8</text>
<text x="259" y="87.6">R8</text>
<text x="20.2" y="96.4">C9</text>
<text x="36.7" y="97.7">U6</text>
<text x="264" y="100.3">R9</text>
<text x="204.3" y="102.8">C10</text>
<text x="111.7" y="130.7">USB1</text>
<text x="259" y="128.2">C11</text>
<text x="266.6" y="126.9">C12</text>
<text x="276.7" y="128.2">R10</text>
<text x="147.3" y="137.1">R115.1kΩ</text>
<text x="204.3" y="133.3">C13</text>
<text x="213.2" y="133.3">C14</text>
<text x="12.6" y="143.4">U9</text>
<text x="30.4" y="139.6">U8</text>
<text x="65.9" y="142.2">C15</text>
<text x="280.5" y="139.6">LED1</text>
<text x="147.3" y="144.7">R125.1kΩ</text>
<text x="57" y="152.3">C16</text>
<text x="13.8" y="158.7">C17</text>
<text x="35.4" y="158.7">R13</text>
<text x="45.6" y="157.4">C18</text>
<text x="106.6" y="176.5">U10</text>
<text x="24" y="186.6">R14</text>
<text x="36.7" y="186.6">R15</text>
<text x="34.2" y="193">C19</text>
<text x="34.2" y="198">C20</text>
</g>
<g font-size="1.8" fill="#800000">
<text x="190.9" y="11.1">GND</text>
<text x="96.4" y="12.6">KEY1</text>
<text x="121.2" y="15" transform="rotate(-90 121.2 15)">GND</text>
<text x="138.3" y="12.6">KEY2</text>
<text x="163.1" y="15" transform="rotate(-90 163.1 15)">GND</text>
<text x="211.6" y="12.6">3V3</text>
<text x="17.7" y="22.8">OUT</text>
<text x="286.9" y="22.8">PA0</text>
<text x="27.8" y="26.6">1kΩ</text>
<text x="35.4" y="27.9">3V3</text>
<text x="35.4" y="25.3">GND</text>
<text x="96.4" y="25.3">KEY3</text>
<text x="121.2" y="27.7" transform="rotate(-90 121.2 27.7)">GND</text>
<text x="138.3" y="25.3">KEY4</text>
<text x="163.1" y="27.7" transform="rotate(-90 163.1 27.7)">GND</text>
<text x="171.3" y="27.9">OUT</text>
<text x="200.5" y="26.6">1nF</text>
<text x="232.3" y="29.1">1nF</text>
<text x="242.4" y="29.1">1nF</text>
<text x="178.9" y="31.7">20kΩ</text>
<text x="191.6" y="31.7">47kΩ</text>
<text x="257.7" y="35.5">680kΩ</text>
<text x="267.8" y="30.4">MCP6022-I/P</text>
<text x="208.2" y="38">MCP6022-I/P</text>
<text x="211.2" y="42.8">GND</text>
<text x="252.9" y="43.9">1.65V</text>
<text x="32.9" y="50.7">DI</text>
<text x="32.9" y="53.3">CLK</text>
<text x="262.8" y="50.7">300kΩ</text>
<text x="27.2" y="58.2" transform="rotate(-90 27.2 58.2)">GND</text>
<text x="32.9" y="55.8">GND</text>
<text x="32.9" y="58.3">DO</text>
<text x="106.6" y="54.5">CS#</text>
<text x="106.6" y="57.1">SCK</text>
<text x="158" y="56.9" transform="rotate(-90 158 56.9)">GND</text>
<text x="203.1" y="55.8">2.2nF</text>
<text x="32.9" y="60.9">CS</text>
<text x="106.6" y="62.2">SDI</text>
<text x="153.9" y="61.6" transform="rotate(-90 153.9 61.6)">3V3</text>
<text x="32.9" y="71">3V3</text>
<text x="198.5" y="70.8">GND</text>
<text x="212.9" y="67.2">+5V</text>
<text x="31.3" y="75.6">3V3</text>
<text x="147.2" y="77.4">DO</text>
<text x="147.2" y="74.9">DI</text>
<text x="147.2" y="72.3">CS</text>
<text x="288.2" y="77.4">IN+</text>
<text x="147.2" y="79.9">CLK</text>
<text x="147.2" y="82.5">KEY4</text>
<text x="170.1" y="82.5">VOUT</text>
<text x="201.8" y="81.2">1nF</text>
<text x="233.6" y="83.7">1nF</text>
<text x="243.7" y="83.7">1nF</text>
<text x="27.5" y="87.6">3V3</text>
<text x="147.2" y="87.6">KEY2</text>
<text x="147.2" y="85">KEY3</text>
<text x="180.2" y="86.3">20kΩ</text>
<text x="192.9" y="86.3">47kΩ</text>
<text x="269.1" y="85">MCP6022-I/P</text>
<text x="11.9" y="92.5" transform="rotate(-90 11.9 92.5)">GND</text>
<text x="20.2" y="95.2">10uF</text>
<text x="147.2" y="90.1">KEY1</text>
<text x="148.5" y="92.6">PA0</text>
<text x="259" y="90.1">680kΩ</text>
<text x="11.9" y="101.4" transform="rotate(-90 11.9 101.4)">GND</text>
<text x="64.6" y="97.7">VOUT</text>
<text x="201.8" y="96.4">MCP6022-I/P</text>
<text x="212.5" y="97.5">GND</text>
<text x="254.1" y="98.5">1.65V</text>
<text x="20.2" y="104.1">100nF</text>
<text x="26.5" y="106.6">SCK</text>
<text x="26.5" y="104.1">CS#</text>
<text x="74.2" y="106.4" transform="rotate(-90 74.2 106.4)">GND</text>
<text x="100.8" y="102.6" transform="rotate(-90 100.8 102.6)">GND</text>
<text x="105" y="107.4">3V3</text>
<text x="264" y="105.3">300kΩ</text>
<text x="26.5" y="109.1">SDI</text>
<text x="79" y="108.6" transform="rotate(-90 79 108.6)">3V3</text>
<text x="204.3" y="110.4">2.2nF</text>
<text x="36.7" y="114.2">MCP4821-E/SN</text>
<text x="215" y="116.5">GND</text>
<text x="69" y="120.3">GND</text>
<text x="283.5" y="125.1" transform="rotate(-90 283.5 125.1)">3V3</text>
<text x="132.6" y="127.9">GND</text>
<text x="259" y="130.7">10uF</text>
<text x="266.6" y="130.7">100nF</text>
<text x="276.7" y="130.7">220Ω</text>
<text x="20.7" y="136.8">GND</text>
<text x="146.4" y="137.8" transform="rotate(-90 146.4 137.8)">+5V</text>
<text x="190" y="132.3">+5V</text>
<text x="204.3" y="135.8">10uF</text>
<text x="213.2" y="135.8">100nF</text>
<text x="167" y="140.7" transform="rotate(-90 167 140.7)">GND</text>
<text x="253.1" y="140.6">GND</text>
<text x="263.3" y="140.6">GND</text>
<text x="62.5" y="149.3" transform="rotate(-90 62.5 149.3)">+5V</text>
<text x="65.9" y="149.8">10uF</text>
<text x="80.5" y="147.1" transform="rotate(-90 80.5 147.1)">GND</text>
<text x="98.4" y="145.8" transform="rotate(-90 98.4 145.8)">GND</text>
<text x="198.5" y="145.7">GND</text>
<text x="207.4" y="145.7">GND</text>
<text x="15.1" y="151.1">旋转电位器</text>
<text x="30.4" y="154.9">LM386N</text>
<text x="133.8" y="153.3">GND</text>
<text x="272.2" y="150.8">GND</text>
<text x="13.8" y="161.2">10uF</text>
<text x="19.6" y="161" transform="rotate(-90 19.6 161)">GND</text>
<text x="57" y="159.9">220uf</text>
<text x="80.3" y="156.6" transform="rotate(-90 80.3 156.6)">VO</text>
<text x="11.3" y="166.3">IN+</text>
<text x="35.4" y="163.8">10Ω</text>
<text x="45.6" y="165">100nf</text>
<text x="90" y="181.5">VO</text>
<text x="18.6" y="189.8" transform="rotate(-90 18.6 189.8)">3V3</text>
<text x="24" y="191.7">10K</text>
<text x="39.2" y="191.7">10K</text>
<text x="51.3" y="190.3" transform="rotate(-90 51.3 190.3)">GND</text>
<text x="95.8" y="189" transform="rotate(-90 95.8 189)">GND</text>
<text x="39.2" y="195.5">10uF</text>
<text x="39.2" y="200.6">100nF</text>
<text x="50" y="200.4" transform="rotate(-90 50 200.4)">GND GND</text>
<text x="30.6" y="205.2">1.65V</text>
</g>
<g font-size="1.8">
<text x="205.7" y="23">2</text>
<text x="212.6" y="19.6" transform="rotate(-90 212.6 19.6)">8</text>
<text x="265.4" y="20.5">6</text>
<text x="279.5" y="23">7</text>
<text x="205.7" y="28.1">3</text>
<text x="219.8" y="25.6">1</text>
<text x="265.4" y="25.6">5</text>
<text x="212.6" y="33.7" transform="rotate(-90 212.6 33.7)">4</text>
<text x="207" y="77.6">2</text>
<text x="213.9" y="74.2" transform="rotate(-90 213.9 74.2)">8</text>
<text x="266.7" y="75.1">6</text>
<text x="280.8" y="77.6">7</text>
<text x="207" y="82.7">3</text>
<text x="221.1" y="80.2">1</text>
<text x="266.7" y="80.2">5</text>
<text x="213.9" y="88.3" transform="rotate(-90 213.9 88.3)">4</text>
<text x="35.7" y="101.8">1</text>
<text x="57.1" y="101.8">8</text>
<text x="35.7" y="104.3">2</text>
<text x="35.7" y="106.8">3</text>
<text x="37.6" y="103">VDD</text>
<text x="37.6" y="105.6">CS#</text>
<text x="51" y="103">VOUT</text>
<text x="52.7" y="105.6">VSS</text>
<text x="57.1" y="106.8">6</text>
<text x="57.1" y="104.3">7</text>
<text x="35.7" y="109.4">4</text>
<text x="37.6" y="108.1">SCK</text>
<text x="37.6" y="110.6">SDI</text>
<text x="50.1" y="110.6">LDAC#</text>
<text x="50.1" y="108.1">SHDN#</text>
<text x="57.1" y="109.4">5</text>
<text x="120.9" y="137.3">VBUS</text>
<text x="121.9" y="134.8">GND</text>
<text x="128.2" y="133.5">B12</text>
<text x="128.2" y="136">B9</text>
<text x="29.3" y="142.4">1</text>
<text x="31.3" y="143.7">GAIN</text>
<text x="45.1" y="143.7">GAIN</text>
<text x="50.8" y="142.4">8</text>
<text x="109.7" y="138.6">10</text>
<text x="110.6" y="143.7">8</text>
<text x="110.6" y="141.1">9</text>
<text x="112.1" y="142.1">EH</text>
<text x="112.1" y="139.6">EH</text>
<text x="122.5" y="142.4">CC2</text>
<text x="122.5" y="139.9">CC1</text>
<text x="128.2" y="141.1">B5</text>
<text x="128.2" y="138.6">A5</text>
<text x="128.2" y="143.7">A9</text>
<text x="29.3" y="144.9">2</text>
<text x="29.3" y="147.5">3</text>
<text x="31.3" y="146.2">IN1-</text>
<text x="31.3" y="148.7">IN1+</text>
<text x="42.7" y="146.2">BYPASS</text>
<text x="45.9" y="148.7">VCC</text>
<text x="50.8" y="147.5">6</text>
<text x="50.8" y="144.9">7</text>
<text x="110.6" y="146.2">7</text>
<text x="112.1" y="147.2">EH</text>
<text x="112.1" y="144.7">EH</text>
<text x="120.9" y="144.9">VBUS</text>
<text x="121.9" y="147.5">GND</text>
<text x="128.2" y="146.2">A12</text>
<text x="29.3" y="150">4</text>
<text x="31.3" y="151.3">GND</text>
<text x="44.6" y="151.3">VOUT</text>
<text x="50.8" y="150">5</text>
<text x="103.6" y="181.5">1</text>
<text x="107.3" y="182.5">1</text>
<text x="103.6" y="186.6">2</text>
<text x="107.3" y="187.6">0</text>
</g>
<g font-size="1.7" fill="#000080">
<text x="44.3" y="20.4">U3</text>
<text x="45.6" y="48.4">U4</text>
<text x="119.3" y="48.4">U5</text>
</g>
<g font-size="1.7" fill="#800000">
<text x="48.1" y="33.1">MAX4466 麦克风模块</text>
<text x="45.6" y="68.7">W25Q64闪存</text>
<text x="119.3" y="110.6">STM32F103C8T6最小系统模块</text>
</g>
<text font-size="1.6" fill="#000080" x="223.4" y="118.1">U7</text>
<text font-size="1.6" fill="#800000" x="223.4" y="130.8">AMS1117-3.3</text>
<text font-size="1.2" fill="#999" x="56" y="28.9" transform="rotate(-90 56 28.9)">MAX4466</text>
</svg>
